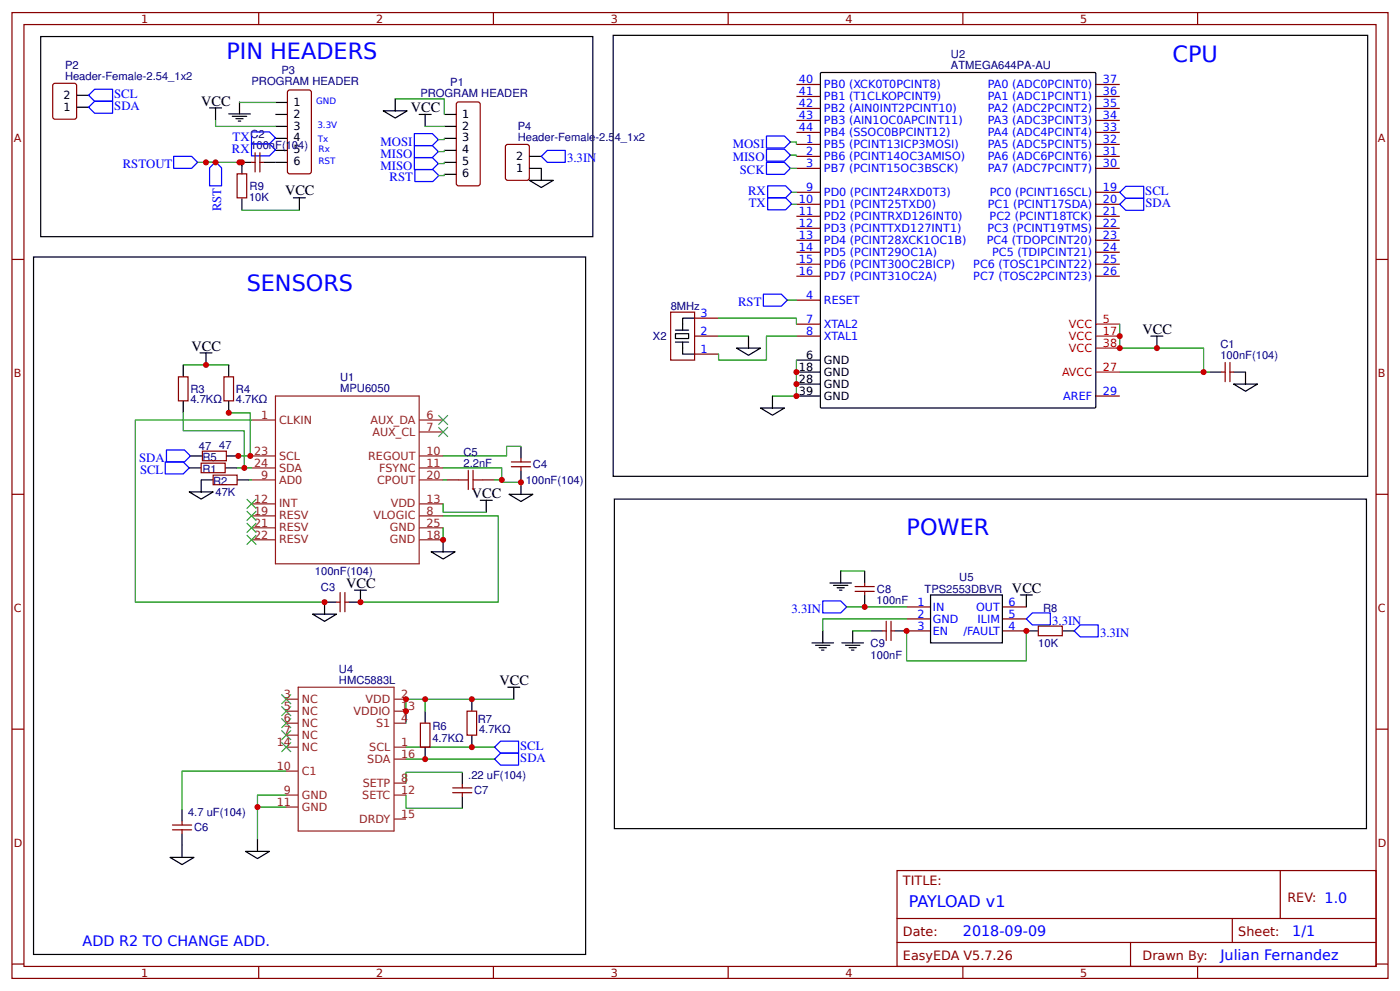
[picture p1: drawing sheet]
<svg xmlns="http://www.w3.org/2000/svg" width="309mm" height="219mm" viewBox="0 0 309 219" stroke-linecap="round" stroke-linejoin="round" font-family="sans-serif">
<g fill="none" stroke="#800" stroke-width=".26">
<path d="M2.6 2.8h304.1v213.2h-304.1zM5.3 5.4h298.7v208h-298.7zM11.9 18.5l4.5-.1 .5 .3v7.1l-.2 .5h-4.5l-.5-.2-.1-7.2zM57.1 2.8v2.6M109 2.8v2.6M160.9 2.8v2.6M175.9 18.7h5.3M212.7 2.8v2.6M242.1 18.7h5.3M264.6 2.8v2.6M52.4 38.4h2.1v5.3h-2.1zM55.6 35.9h.8"/>
<path d="M56.4 33.7v4.3M57.4 33.7v4.3M57.4 35.9h.8M63.6 20.1l.4-.2h4.3h.2l.3 .5v17.5l-.3 .4-.2 .1h-4.3l-.2-.1-.3-.4zM100.9 22.8l.4-.3h4.3l.2 .1 .3 .4v17.5l-.3 .5h-.2h-4.3h-.2l-.3-.5zM111.9 32l4.5-.1 .5 .2v7.2l-.2 .4-4.5 .1-.5-.2v-7.2zM175.9 21.3h5.3M175.9 23.9h5.3M175.9 26.6h5.3M175.9 29.2h5.3M175.9 31.9h5.3M175.9 34.5h5.3"/>
<path d="M175.9 37.2h5.3M242.1 21.3h5.3M242.1 23.9h5.3M242.1 26.6h5.3M242.1 29.2h5.3M242.1 31.9h5.3M242.1 34.5h5.3M242.1 37.2h5.3M2.6 57.3h2.7M175.9 42.5h5.3M175.9 45.1h5.3M175.9 47.8h5.3"/>
<path d="M175.9 50.4h5.3M175.9 53h5.3M175.9 55.7h5.3M175.9 58.3h5.3M242.1 42.5h5.3M242.1 45.1h5.3M242.1 47.8h5.3M242.1 50.4h5.3M242.1 53h5.3M242.1 55.7h5.3M242.1 58.3h5.3M304 57.3h2.7"/>
<path d="M148.2 68.9h5.3v10.6h-5.3zM153.5 74.2h5.2M153.5 78.2h5.2M153.5 70.2h5.2M175.9 66.3h5.3M175.9 61h5.3M175.9 71.6h5.3M175.9 74.2h5.3M242.1 61h5.3M39.4 83.2h2.1v5.3h-2.1zM44.7 99.6h5.3v2.1h-5.3zM49.5 83.2h2.1v5.3h-2.1z"/>
<path d="M242.1 87.4h5.3M269.9 82.2h.8M270.7 80v4.3M271.7 80v4.3M271.7 82.2h.8M2.6 109.1h2.7M44.4 102.3h5.3v2.1h-5.3zM47.1 104.9h5.3v2.1h-5.3zM98.7 106h2.6M106.6 106h2.7M113 102h4.2M113 103.1h4.2"/>
<path d="M115.1 101.2v.8M115.1 103.1v.7M304 109.1h2.7M74.3 133h.8M75.1 130.8v4.3M76.2 130.8v4.3M76.2 133h.8M188.9 129.5h4.2M188.9 130.6h4.2M191 128.7v.8M191 130.6v.8M195 139.3h.8"/>
<path d="M195.8 137.2v4.2M196.8 139.3h.8M196.8 137.2v4.2M200.3 134h5.3M200.3 136.7h5.3M200.3 139.3h5.3M221.5 134h5.2M221.5 136.7h5.2M221.5 139.3h5.2M229.4 138.2h5.3v2.2h-5.3zM92.9 159.7h2.1v5.3h-2.1zM103.2 157h2.1v5.3h-2.1z"/>
<path d="M2.6 161h2.7M100 174h4.2M100 175h4.2M102.1 173.2v.8M102.1 175v.8M304 161h2.7M38.1 182.2h4.2M38.1 183.2h4.2M40.2 181.4v.8M40.2 183.2v.8M198.2 192.2h105.8v21.2h-105.8zM282.8 192.2v10.6"/>
<path d="M2.6 212.9h2.7M57.1 213.4v2.6M109 213.4v2.6M160.9 213.4v2.6M198.2 202.8h105.8M198.2 208.1h105.8M212.7 213.4v2.6M249.8 208.1v5.3M264.6 213.4v2.6M272.3 202.8v5.3M304 212.9h2.7"/>
</g>
<g fill="none" stroke="#8d2323" stroke-width=".26">
<path d="M55.6 92.7h5.3M60.9 87.4h31.7v37.1h-31.7zM92.6 92.7h5.3M92.6 95.4h5.3M55.6 113.9h5.3M55.6 106h5.3M55.6 100.7h5.3M55.6 103.3h5.3M55.6 111.3h5.3M55.6 119.2h5.3M55.6 116.5h5.3M92.6 113.9h5.3"/>
<path d="M92.6 106h5.3M92.6 100.7h5.3M92.6 103.3h5.3M92.6 111.3h5.3M92.6 119.2h5.3M92.6 116.5h5.3M63.2 154.4h2.7M63.2 159.7h2.7M63.2 157h2.7M65.9 151.7h21.1v31.8h-21.1zM87 154.4h2.7M87 159.7h2.7"/>
<path d="M87 157h2.7M63.2 165h2.7M63.2 162.3h2.7M63.2 175.6h2.7M63.2 170.3h2.7M63.2 178.2h2.7M87 165h2.7M87 172.9h2.7M87 175.6h2.7M87 167.6h2.7M87 180.8h2.7"/>
</g>
<g fill="none" stroke="#000" stroke-width=".26">
<path d="M9 8.1h122v44.2h-122zM135.5 7.8h166.7v97.4h-166.7zM181.3 16.1l.2-.1h60.3l.3 .1v73.7l-.1 .3h-60.5l-.2-.1zM16.9 23.7h2.7M16.9 21h2.7M46.3 23.8h2.6M47.6 23.8v2.7M50.5 25.2h4.8M51.3 25.7h3.2M52.1 26.2h1.6M52.6 26.7h.6M52.9 22.5v2.7"/>
<path d="M52.9 35.9h2.7M53.4 35.9v2.6M58.2 35.9h5.3M60.9 22.6h2.6M60.9 25.3h2.6M60.9 27.9h2.6M60.9 30.6h2.6M60.9 33.2h2.6M84.7 24.5h5.3l-2.7 1.6zM87.3 21.8v2.7M92.6 25.3h2.6M93.9 25.3v2.6"/>
<path d="M98.2 25.3h2.6M98.2 27.9h2.6M98.2 30.6h2.6M98.2 33.2h2.6M98.2 35.9h2.6M98.2 38.5h2.6M116.9 39.8h5.3l-2.6 1.6zM116.9 37.2h2.7v2.6M116.9 34.5h2.7M7.4 56.8h122v153.9h-122zM53.4 43.8v2.6M64.8 43.7h2.7"/>
<path d="M66.1 43.7v2.6M44.2 77.9h2.6M45.5 77.9v2.7M149.2 73.7h2.9v1h-2.9zM149.2 72.9h2.9M149.2 75.5h2.9M150.8 75.5v2.7h2.7M153.5 70.2h-2.7v2.7M162.7 76.9h5.3l-2.6 1.5zM165.4 74.2v2.7M175.9 79.5h5.3M254.3 74.2h2.6"/>
<path d="M255.6 74.2v2.7M40.5 80.6v2.6M40.5 88.5v2.6M50.5 80.6v2.6M50.5 88.5v2.6M115.1 98.6v2.6M168 90.1h5.3l-2.6 1.6zM170.7 87.4v2.7M175.9 84.8h5.3M175.9 82.2h5.3M175.9 87.4h5.3M267.2 82.2h2.7"/>
<path d="M272.5 84.8h5.3l-2.6 1.6zM272.5 82.2h2.7v2.6M41.8 108.6h5.3l-2.7 1.6zM41.8 103.3h2.6M42.1 100.7h2.6M47.1 106h-2.7v2.6M49.7 103.3h2.7M50 100.7h2.7M52.4 106h2.6M97.9 119.2v2.6M106.1 110.5h2.6M107.4 110.5v2.6"/>
<path d="M112.4 109.1h5.3l-2.6 1.6zM115.1 103.8v5.3M135.7 110.2h166.2v72.8h-166.2zM69.1 135.6h5.2l-2.6 1.6zM74.3 133h-2.6v2.6M78.3 130.3h2.7M79.6 130.3v2.7h-2.6M95.2 121.8h5.3l-2.6 1.6zM181.8 139.3v2.6M183.4 128.7h4.7M184.1 129.2h3.2M184.9 129.8h1.6"/>
<path d="M185.5 130.3h.5M185.7 126.1v2.6M188.4 139.3v2.6M191 126.1v2.6M191 131.4v2.6M192.4 139.3h2.6M197.6 139.3h2.7M205.6 131.4h15.9v10.5h-15.9zM225.4 131.4h2.7M226.7 131.4v2.6M226.7 139.3h2.7M234.7 139.3h2.6"/>
<path d="M93.9 157v2.7M104.2 154.4v2.6M112.2 151.7h2.6M113.5 151.7v2.7M179.4 141.9h4.7M180.2 142.5h3.2M181 143h1.6M181.5 143.5h.5M186 141.9h4.8M186.8 142.5h3.2M187.6 143h1.6M188.1 143.5h.5"/>
<path d="M40.2 178.7v2.7M93.9 165v2.6M102.1 170.5v2.7M102.1 175.8v2.7M104.2 162.3v2.7M37.6 189.3h5.3l-2.7 1.6zM40.2 184v5.3M54.2 188h5.3l-2.6 1.6zM56.9 185.3v2.7"/>
</g>
<path d="M242.1 71.6h5.3M242.1 74.2h5.3M242.1 76.9h5.3M242.1 82.2h5.3" fill="none" stroke="#f00" stroke-width=".26"/>
<g fill="none" stroke="#080" stroke-width=".26">
<path d="M43.7 35.9h3.9M45.5 35.9h7.9v.7M47.6 26.6v1.3h13.3M52.9 22.6h8M87.3 21.8h10.9v3.5M93.9 27.9h4.3M98.2 38.5v.3h-1.4M98.2 35.9v.2h-1.4M98.2 33.2v.3h-1.4M98.2 30.6v.2h-1.4M174.6 34.3h1.3v.2M174.6 31.4h1.3v.5"/>
<path d="M174.6 37.2h1.3M53.4 46.4h12.7M174.9 42.5h1M174.9 45.1h1M158.7 70.2h17.2v1.4M158.7 74.2h6.7M173.8 66.3h2.1M175.9 74.2h-6.6v5.3h-10.6v-1.3M175.9 79.5v7.9h-5.2M247.4 71.6v5.3h18.5v5.3M40.5 91.1v4h13.5v8.2M40.5 80.6h10"/>
<path d="M50.3 91.1h5v9.6h-2.9M55.6 92.7h-25.7v40.3h41.8M115.1 98.6h-3.2v2.1h-14M247.4 82.2h19.8M52.4 103.3h3.2M55 106h.6M55.3 100.7h.3M97.9 113.9h12.2v19.1h-30.5M97.9 103.3h13v3.2h4.2M97.9 111.3v1.8h9.5M97.9 116.5v2.7M97.9 106h.8"/>
<path d="M109.3 106h1.6M185.7 126.1h5.3M187.1 134h13.2M188.4 139.3h4M200.3 136.7h-18.5v2.6M200.3 139.3v6.6h26.4v-6.6M93.9 154.4v2.6M113.5 154.4h-23.8v5.3M56.9 178.2h6.3M63.2 175.6h-6.3v9.7M63.2 170.3h-23v8.4M89.7 175.6v2.9h12.4"/>
<path d="M89.7 167.6h19.6M89.7 165h19.6M102.1 170.5h-12.4v2.4"/>
</g>
<g fill="none" stroke="#00f" stroke-width=".26">
<path d="M19.6 21l1.3-1.3h4v2.7h-4zM20.9 22.4h4v2.6h-4l-1.3-1.3zM38.4 34.5h3.9l1.4 1.4-1.4 1.3h-3.9zM47.6 35.7l1.3 1.4v3.9h-2.6v-3.9zM55.6 31.8h3.9l1.4 1.3-1.4 1.3h-3.9zM55.6 29.1h3.9l1.4 1.3-1.4 1.4h-3.9zM91.5 29.5h4l1.3 1.3-1.3 1.3h-4zM91.5 32.1h4l1.3 1.4-1.3 1.3h-4zM91.5 34.8h4l1.3 1.3-1.3 1.3h-4zM91.7 37.4h3.9l1.3 1.4-1.3 1.3h-3.9zM120.9 33.2h4v2.7h-4l-1.3-1.4zM169.3 35.9h4l1.3 1.3-1.3 1.3h-4z"/>
<path d="M169.3 32.9h4l1.3 1.4-1.3 1.3h-4zM169.3 30h4l1.3 1.4-1.3 1.3h-4zM169.6 43.7h4l1.3 1.3-1.3 1.3h-4zM169.6 41h4l1.3 1.4-1.3 1.3h-4zM247.4 42.5l1.3-1.4h4v2.7h-4zM247.4 45.1l1.3-1.3h4v2.6h-4zM168.7 65h3.9l1.3 1.3-1.3 1.3h-3.9zM36.8 99.4h3.9l1.4 1.3-1.4 1.3h-3.9zM36.5 102h4l1.3 1.3-1.3 1.3h-4zM181.8 132.7h3.9l1.4 1.3-1.4 1.3h-3.9zM226.7 136.7l1.4-1.4h3.9v2.7h-3.9zM238.7 138h3.9v2.6h-3.9l-1.4-1.3z"/>
<path d="M109.3 165l1.3-1.4h4v2.7h-4zM110.6 166.3h4v2.6h-4l-1.3-1.3z"/>
</g>
<g fill="#000" stroke="#3c3" stroke-width=".26">
<path d="M96.8 91.7l2.2 2.1zM99 91.7l-2.2 2.1z"/>
<path d="M96.8 94.3l2.2 2.1zM99 94.3l-2.2 2.1z"/>
<path d="M54.5 118.1l2.1 2.2zM56.6 118.1l-2.1 2.2z"/>
<path d="M54.5 115.5l2.1 2.1zM54.5 117.6l2.1-2.1z"/>
<path d="M54.5 112.8l2.1 2.2zM56.6 112.8l-2.1 2.2z"/>
<path d="M54.5 110.2l2.1 2.1zM56.6 110.2l-2.1 2.1z"/>
<path d="M62.2 153.3l2.1 2.1zM64.3 153.3l-2.1 2.1z"/>
<path d="M62.2 156l2.1 2.1zM64.3 156l-2.1 2.1z"/>
<path d="M62.2 158.6l2.1 2.1zM64.3 158.6l-2.1 2.1z"/>
<path d="M62.2 161.3l2.1 2.1zM64.3 161.3l-2.1 2.1z"/>
<path d="M62.2 163.9l2.1 2.1zM64.3 163.9l-2.1 2.1z"/>
</g>
<path d="M101.3 106h2.2M103.5 103.8v4.3M104.5 103.8v4.3M104.5 106h2.1" fill="none" stroke="#a00000" stroke-width=".26"/>
<g fill="#c00">
<circle cx="55.3" cy="100.7" r=".66"/>
<circle cx="52.7" cy="100.7" r=".66"/>
<circle cx="50.5" cy="91.1" r=".66"/>
<circle cx="89.7" cy="157" r=".66"/>
<circle cx="89.7" cy="154.4" r=".66"/>
<circle cx="93.9" cy="154.4" r=".66"/>
<circle cx="93.9" cy="167.6" r=".66"/>
<circle cx="56.9" cy="178.2" r=".66"/>
<circle cx="110.9" cy="106" r=".66"/>
<circle cx="79.6" cy="133" r=".66"/>
<circle cx="255.6" cy="76.9" r=".66"/>
<circle cx="265.9" cy="82.2" r=".66"/>
<circle cx="175.9" cy="82.2" r=".66"/>
<circle cx="175.9" cy="84.8" r=".66"/>
<circle cx="175.9" cy="87.4" r=".66"/>
<circle cx="247.4" cy="76.9" r=".66"/>
<circle cx="247.4" cy="74.2" r=".66"/>
<circle cx="47.6" cy="35.9" r=".66"/>
<circle cx="45.5" cy="35.9" r=".66"/>
<circle cx="53.4" cy="35.9" r=".66"/>
<circle cx="52.9" cy="35.9" r=".66"/>
<circle cx="71.7" cy="133" r=".66"/>
<circle cx="115.1" cy="106.5" r=".66"/>
<circle cx="97.9" cy="119.2" r=".66"/>
<circle cx="45.5" cy="80.6" r=".66"/>
<circle cx="104.2" cy="154.4" r=".66"/>
<circle cx="104.2" cy="165" r=".66"/>
<circle cx="200.3" cy="139.3" r=".66"/>
<circle cx="226.7" cy="139.3" r=".66"/>
<circle cx="191" cy="134" r=".66"/>
<circle cx="54" cy="103.3" r=".66"/>
</g>
<g font-size="4.9" fill="#00f">
<text x="50" y="13">PIN HEADERS</text>
<text x="259" y="13.6">CPU</text>
<text x="54.5" y="64.3">SENSORS</text>
<text x="200.3" y="118.1">POWER</text>
</g>
<text font-size="3.5" fill="#00f" x="200.8" y="200.2">PAYLOAD v1</text>
<g font-size="3.2">
<text x="44.4" y="23.3">VCC</text>
<text x="90.8" y="24.7">VCC</text>
<text x="63" y="43.1">VCC</text>
<text x="42.3" y="77.4">VCC</text>
<text x="252.4" y="73.7">VCC</text>
<text x="104.2" y="109.9">VCC</text>
<text x="76.5" y="129.8">VCC</text>
<text x="223.6" y="130.8">VCC</text>
<text x="110.3" y="151.2">VCC</text>
</g>
<g font-size="3.2" fill="#00f">
<text x="18.3" y="208.9">ADD R2 TO CHANGE ADD.</text>
<text x="212.7" y="206.8">2018-09-09</text>
<text x="285.5" y="206.8">1/1</text>
<text x="269.6" y="212.1">Julian Fernandez</text>
</g>
<g font-size="2.8" fill="#00f">
<text x="25.2" y="21.6">SCL</text>
<text x="25.3" y="24.2">SDA</text>
<text x="51.2" y="33.7">RX</text>
<text x="51.4" y="31.1">TX</text>
<text x="84.1" y="32.1">MOSI</text>
<text x="84.1" y="34.8">MISO</text>
<text x="125.3" y="35.9">3.3IN</text>
<text x="161.9" y="35.6">MISO</text>
<text x="161.9" y="32.7">MOSI</text>
<text x="27.1" y="37.1">RSTOUT</text>
<text x="84.1" y="37.4">MISO</text>
<text x="86.1" y="40">RST</text>
<text x="163.4" y="38.5">SCK</text>
<text x="48.9" y="46.6" transform="rotate(-90 48.9 46.6)">RST</text>
<text x="165.3" y="43">RX</text>
<text x="165.4" y="45.6">TX</text>
<text x="253" y="43">SCL</text>
<text x="253.1" y="45.7">SDA</text>
<text x="163.1" y="67.5">RST</text>
<text x="30.7" y="102">SDA</text>
<text x="30.9" y="104.6">SCL</text>
<text x="174.9" y="135.3">3.3IN</text>
<text x="232.4" y="138">3.3IN</text>
<text x="243" y="140.6">3.3IN</text>
<text x="114.9" y="165.5">SCL</text>
<text x="114.9" y="168.2">SDA</text>
</g>
<g font-size="2.8" fill="#800">
<text x="199.5" y="195.4">TITLE:</text>
<text x="284.4" y="199.1">REV: 1.0</text>
<text x="199.5" y="206.8">Date:</text>
<text x="273.6" y="206.8">Sheet:</text>
<text x="199.5" y="212.1">EasyEDA V5.7.26</text>
<text x="252.4" y="212.1">Drawn By:</text>
</g>
<g font-size="2.5" fill="#800">
<text x="31.2" y="5">1</text>
<text x="83.1" y="5">2</text>
<text x="134.9" y="5">3</text>
<text x="186.8" y="5">4</text>
<text x="238.7" y="5">5</text>
<text x="3" y="31.4">A</text>
<text x="304.4" y="31.4">A</text>
<text x="3" y="83.2">B</text>
<text x="304.4" y="83.2">B</text>
<text x="3" y="135.1">C</text>
<text x="304.4" y="135.1">C</text>
<text x="3" y="186.9">D</text>
<text x="304.4" y="186.9">D</text>
<text x="31.2" y="215.6">1</text>
<text x="83.1" y="215.6">2</text>
<text x="134.9" y="215.6">3</text>
<text x="186.8" y="215.6">4</text>
<text x="238.7" y="215.6">5</text>
</g>
<g font-size="2.5" fill="#000080">
<text x="14.4" y="17.6">Header-Female-2.54_1x2</text>
<text x="14.4" y="15.2">P2</text>
<text x="62.2" y="16.4">P3</text>
<text x="210.1" y="15.2">ATMEGA644PA-AU</text>
<text x="210.1" y="12.8">U2</text>
<text x="55.6" y="18.8">PROGRAM HEADER</text>
<text x="92.9" y="21.4">PROGRAM HEADER</text>
<text x="99.5" y="19.1">P1</text>
<text x="114.4" y="28.7">P4</text>
<text x="55.3" y="32.9">100nF(104)</text>
<text x="55.3" y="30.6">C2</text>
<text x="114.4" y="31.1">Header-Female-2.54_1x2</text>
<text x="55.2" y="41.9">R9</text>
<text x="55" y="44.3">10K</text>
<text x="148.2" y="68.5">8MHz</text>
<text x="144.3" y="75.1">X2</text>
<text x="269.6" y="76.9">C1</text>
<text x="269.6" y="79.2">100nF(104)</text>
<text x="42.1" y="89.1">4.7KΩ</text>
<text x="42.1" y="86.7">R3</text>
<text x="52.1" y="89.1">4.7KΩ</text>
<text x="52.1" y="86.7">R4</text>
<text x="75.1" y="86.6">MPU6050</text>
<text x="75.2" y="84.2">U1</text>
<text x="43.9" y="99.5">47</text>
<text x="44.7" y="101.8">R5</text>
<text x="48.4" y="99.2">47</text>
<text x="102.4" y="100.7">C5</text>
<text x="44.7" y="104.5">R1</text>
<text x="47.1" y="107.1">R2</text>
<text x="102.4" y="103.1">2.2nF</text>
<text x="116.2" y="106.8">100nF(104)</text>
<text x="117.7" y="103.4">C4</text>
<text x="47.6" y="109.5">47K</text>
<text x="69.6" y="127">100nF(104)</text>
<text x="70.9" y="130.4">C3</text>
<text x="193.7" y="130.9">C8</text>
<text x="204.3" y="130.9">TPS2553DBVR</text>
<text x="211.9" y="128.2">U5</text>
<text x="193.7" y="133.3">100nF</text>
<text x="230.5" y="135">R8</text>
<text x="192.4" y="142.9">C9</text>
<text x="229.4" y="142.9">10K</text>
<text x="74.9" y="148.5">U4</text>
<text x="192.4" y="145.5">100nF</text>
<text x="74.9" y="150.9">HMC5883L</text>
<text x="95.5" y="161.1">R6</text>
<text x="105.6" y="159.5">R7</text>
<text x="105.8" y="161.9">4.7KΩ</text>
<text x="95.5" y="163.8">4.7KΩ</text>
<text x="103.5" y="172">.22 uF(104)</text>
<text x="104.8" y="175.4">C7</text>
<text x="41.5" y="180.2">4.7 uF(104)</text>
<text x="42.9" y="183.6">C6</text>
</g>
<g font-size="2.5">
<text x="14" y="21.8">2</text>
<text x="64.8" y="23.3">1</text>
<text x="14" y="24.5">1</text>
<text x="64.8" y="26">2</text>
<text x="64.8" y="28.6">3</text>
<text x="102.1" y="26">1</text>
<text x="102.1" y="28.6">2</text>
<text x="64.8" y="31.2">4</text>
<text x="64.8" y="33.9">5</text>
<text x="102.1" y="31.2">3</text>
<text x="102.1" y="33.9">4</text>
<text x="114.1" y="35.3">2</text>
<text x="64.8" y="36.5">6</text>
<text x="102.1" y="36.5">5</text>
<text x="102.1" y="39.2">6</text>
<text x="114.1" y="38">1</text>
<text x="176.5" y="81.9">18</text>
<text x="178.1" y="79.2">6</text>
<text x="182" y="80.3">GND</text>
<text x="182" y="82.9">GND</text>
<text x="176.5" y="84.5">28</text>
<text x="176.5" y="87.2">39</text>
<text x="182" y="85.6">GND</text>
<text x="182" y="88.2">GND</text>
</g>
<g font-size="2.5" fill="#00f">
<text x="176.5" y="18.4">40</text>
<text x="176.5" y="21">41</text>
<text x="176.5" y="23.7">42</text>
<text x="182" y="19.4">PB0 (XCK0T0PCINT8)</text>
<text x="182" y="22.1">PB1 (T1CLKOPCINT9)</text>
<text x="218.2" y="22.1">PA1 (ADC1PCINT1)</text>
<text x="218.2" y="19.4">PA0 (ADC0PCINT0)</text>
<text x="243.7" y="23.7">35</text>
<text x="243.7" y="21">36</text>
<text x="243.7" y="18.4">37</text>
<text x="176.5" y="26.3">43</text>
<text x="176.5" y="29">44</text>
<text x="182" y="24.7">PB2 (AIN0INT2PCINT10)</text>
<text x="182" y="27.4">PB3 (AIN1OC0APCINT11)</text>
<text x="218.2" y="27.4">PA3 (ADC3PCINT3)</text>
<text x="218.2" y="24.7">PA2 (ADC2PCINT2)</text>
<text x="243.7" y="29">33</text>
<text x="243.7" y="26.3">34</text>
<text x="178.1" y="31.6">1</text>
<text x="178.1" y="34.3">2</text>
<text x="182" y="30">PB4 (SSOC0BPCINT12)</text>
<text x="182" y="32.7">PB5 (PCINT13ICP3MOSI)</text>
<text x="182" y="35.3">PB6 (PCINT14OC3AMISO)</text>
<text x="218.2" y="35.3">PA6 (ADC6PCINT6)</text>
<text x="218.2" y="32.7">PA5 (ADC5PCINT5)</text>
<text x="218.2" y="30">PA4 (ADC4PCINT4)</text>
<text x="243.7" y="34.3">31</text>
<text x="243.7" y="31.6">32</text>
<text x="178.1" y="36.9">3</text>
<text x="182" y="38">PB7 (PCINT15OC3BSCK)</text>
<text x="218.2" y="38">PA7 (ADC7PCINT7)</text>
<text x="243.7" y="36.9">30</text>
<text x="176.5" y="44.8">10</text>
<text x="176.5" y="47.5">11</text>
<text x="178.1" y="42.2">9</text>
<text x="182" y="43.3">PD0 (PCINT24RXD0T3)</text>
<text x="182" y="45.9">PD1 (PCINT25TXD0)</text>
<text x="218.2" y="45.9">PC1 (PCINT17SDA)</text>
<text x="218.7" y="43.3">PC0 (PCINT16SCL)</text>
<text x="243.7" y="42.2">19</text>
<text x="243.7" y="44.8">20</text>
<text x="243.7" y="47.5">21</text>
<text x="176.5" y="50.1">12</text>
<text x="176.5" y="52.8">13</text>
<text x="182" y="48.6">PD2 (PCINTRXD126INT0)</text>
<text x="182" y="51.2">PD3 (PCINTTXD127INT1)</text>
<text x="182" y="53.8">PD4 (PCINT28XCK1OC1B)</text>
<text x="218" y="53.8">PC4 (TDOPCINT20)</text>
<text x="218.1" y="51.2">PC3 (PCINT19TMS)</text>
<text x="218.6" y="48.6">PC2 (PCINT18TCK)</text>
<text x="243.7" y="50.1">22</text>
<text x="243.7" y="52.8">23</text>
<text x="176.5" y="55.4">14</text>
<text x="176.5" y="58.1">15</text>
<text x="182" y="56.5">PD5 (PCINT29OC1A)</text>
<text x="182" y="59.1">PD6 (PCINT30OC2BICP)</text>
<text x="215" y="59.1">PC6 (TOSC1PCINT22)</text>
<text x="219.2" y="56.5">PC5 (TDIPCINT21)</text>
<text x="243.7" y="55.4">24</text>
<text x="243.7" y="58.1">25</text>
<text x="176.5" y="60.7">16</text>
<text x="182" y="61.8">PD7 (PCINT31OC2A)</text>
<text x="215" y="61.8">PC7 (TOSC2PCINT23)</text>
<text x="243.7" y="60.7">26</text>
<text x="154.8" y="70">3</text>
<text x="178.1" y="66">4</text>
<text x="178.1" y="71.3">7</text>
<text x="182" y="67.1">RESET</text>
<text x="154.8" y="77.9">1</text>
<text x="154.8" y="74">2</text>
<text x="178.1" y="74">8</text>
<text x="182" y="72.4">XTAL2</text>
<text x="182" y="75">XTAL1</text>
<text x="234.9" y="88.2">AREF</text>
<text x="243.7" y="87.2">29</text>
<text x="202.7" y="133.7">1</text>
<text x="202.7" y="136.4">2</text>
<text x="206.1" y="134.8">IN</text>
<text x="206.1" y="137.5">GND</text>
<text x="215.7" y="134.8">OUT</text>
<text x="216" y="137.5">ILIM</text>
<text x="222.8" y="136.4">5</text>
<text x="222.8" y="133.7">6</text>
<text x="202.7" y="139">3</text>
<text x="206.1" y="140.1">EN</text>
<text x="212.9" y="140.1">/FAULT</text>
<text x="222.8" y="139">4</text>
</g>
<g font-size="2.5" fill="#f00">
<text x="243.7" y="71.3">5</text>
<text x="236.2" y="72.4">VCC</text>
<text x="236.2" y="75">VCC</text>
<text x="236.2" y="77.7">VCC</text>
<text x="243.7" y="74">17</text>
<text x="243.7" y="76.6">38</text>
<text x="234.6" y="82.9">AVCC</text>
<text x="243.7" y="81.9">27</text>
</g>
<g font-size="2.5" fill="#8d2323">
<text x="57.7" y="92.5">1</text>
<text x="61.6" y="93.5">CLKIN</text>
<text x="81.8" y="93.5">AUX_DA</text>
<text x="94.2" y="92.5">6</text>
<text x="94.2" y="95.1">7</text>
<text x="56.1" y="100.4">23</text>
<text x="61.6" y="101.5">SCL</text>
<text x="81.4" y="101.5">REGOUT</text>
<text x="82.3" y="96.2">AUX_CL</text>
<text x="94.2" y="100.4">10</text>
<text x="56.1" y="103.1">24</text>
<text x="57.7" y="105.7">9</text>
<text x="61.6" y="106.8">AD0</text>
<text x="61.6" y="104.1">SDA</text>
<text x="83.3" y="106.8">CPOUT</text>
<text x="83.8" y="104.1">FSYNC</text>
<text x="94.2" y="103.1">11</text>
<text x="94.2" y="105.7">20</text>
<text x="56.1" y="111">12</text>
<text x="56.1" y="113.6">19</text>
<text x="61.6" y="112.1">INT</text>
<text x="86.3" y="112.1">VDD</text>
<text x="94.2" y="113.6">8</text>
<text x="94.2" y="111">13</text>
<text x="56.1" y="116.3">21</text>
<text x="56.1" y="118.9">22</text>
<text x="61.6" y="114.7">RESV</text>
<text x="61.6" y="117.3">RESV</text>
<text x="61.6" y="120">RESV</text>
<text x="82.5" y="114.7">VLOGIC</text>
<text x="86.1" y="120">GND</text>
<text x="86.1" y="117.3">GND</text>
<text x="94.2" y="118.9">18</text>
<text x="94.2" y="116.3">25</text>
<text x="62.7" y="154.1">3</text>
<text x="66.7" y="155.2">NC</text>
<text x="80.8" y="155.2">VDD</text>
<text x="88.6" y="154.1">2</text>
<text x="62.7" y="156.8">5</text>
<text x="62.7" y="159.4">6</text>
<text x="66.7" y="157.8">NC</text>
<text x="66.7" y="160.5">NC</text>
<text x="78.1" y="157.8">VDDIO</text>
<text x="83.1" y="160.5">S1</text>
<text x="88.6" y="159.4">4</text>
<text x="88.6" y="156.8">13</text>
<text x="61.1" y="164.7">14</text>
<text x="62.7" y="162.1">7</text>
<text x="66.7" y="163.1">NC</text>
<text x="66.7" y="165.8">NC</text>
<text x="81.6" y="165.8">SCL</text>
<text x="88.6" y="164.7">1</text>
<text x="88.6" y="167.3">16</text>
<text x="61.1" y="170">10</text>
<text x="66.7" y="171.1">C1</text>
<text x="80.1" y="173.7">SETP</text>
<text x="81.1" y="168.4">SDA</text>
<text x="88.6" y="172.6">8</text>
<text x="61.1" y="177.9">11</text>
<text x="62.7" y="175.3">9</text>
<text x="66.7" y="176.3">GND</text>
<text x="66.7" y="179">GND</text>
<text x="80" y="176.3">SETC</text>
<text x="88.6" y="175.3">12</text>
<text x="79.4" y="181.6">DRDY</text>
<text x="88.6" y="180.6">15</text>
</g>
<g font-size="1.9" fill="#00f">
<text x="69.9" y="23">GND</text>
<text x="70.1" y="28.3">3.3V</text>
<text x="70.2" y="31.5">Tx</text>
<text x="70.4" y="33.6">Rx</text>
<text x="70.4" y="36.2">RST</text>
</g>
</svg>
